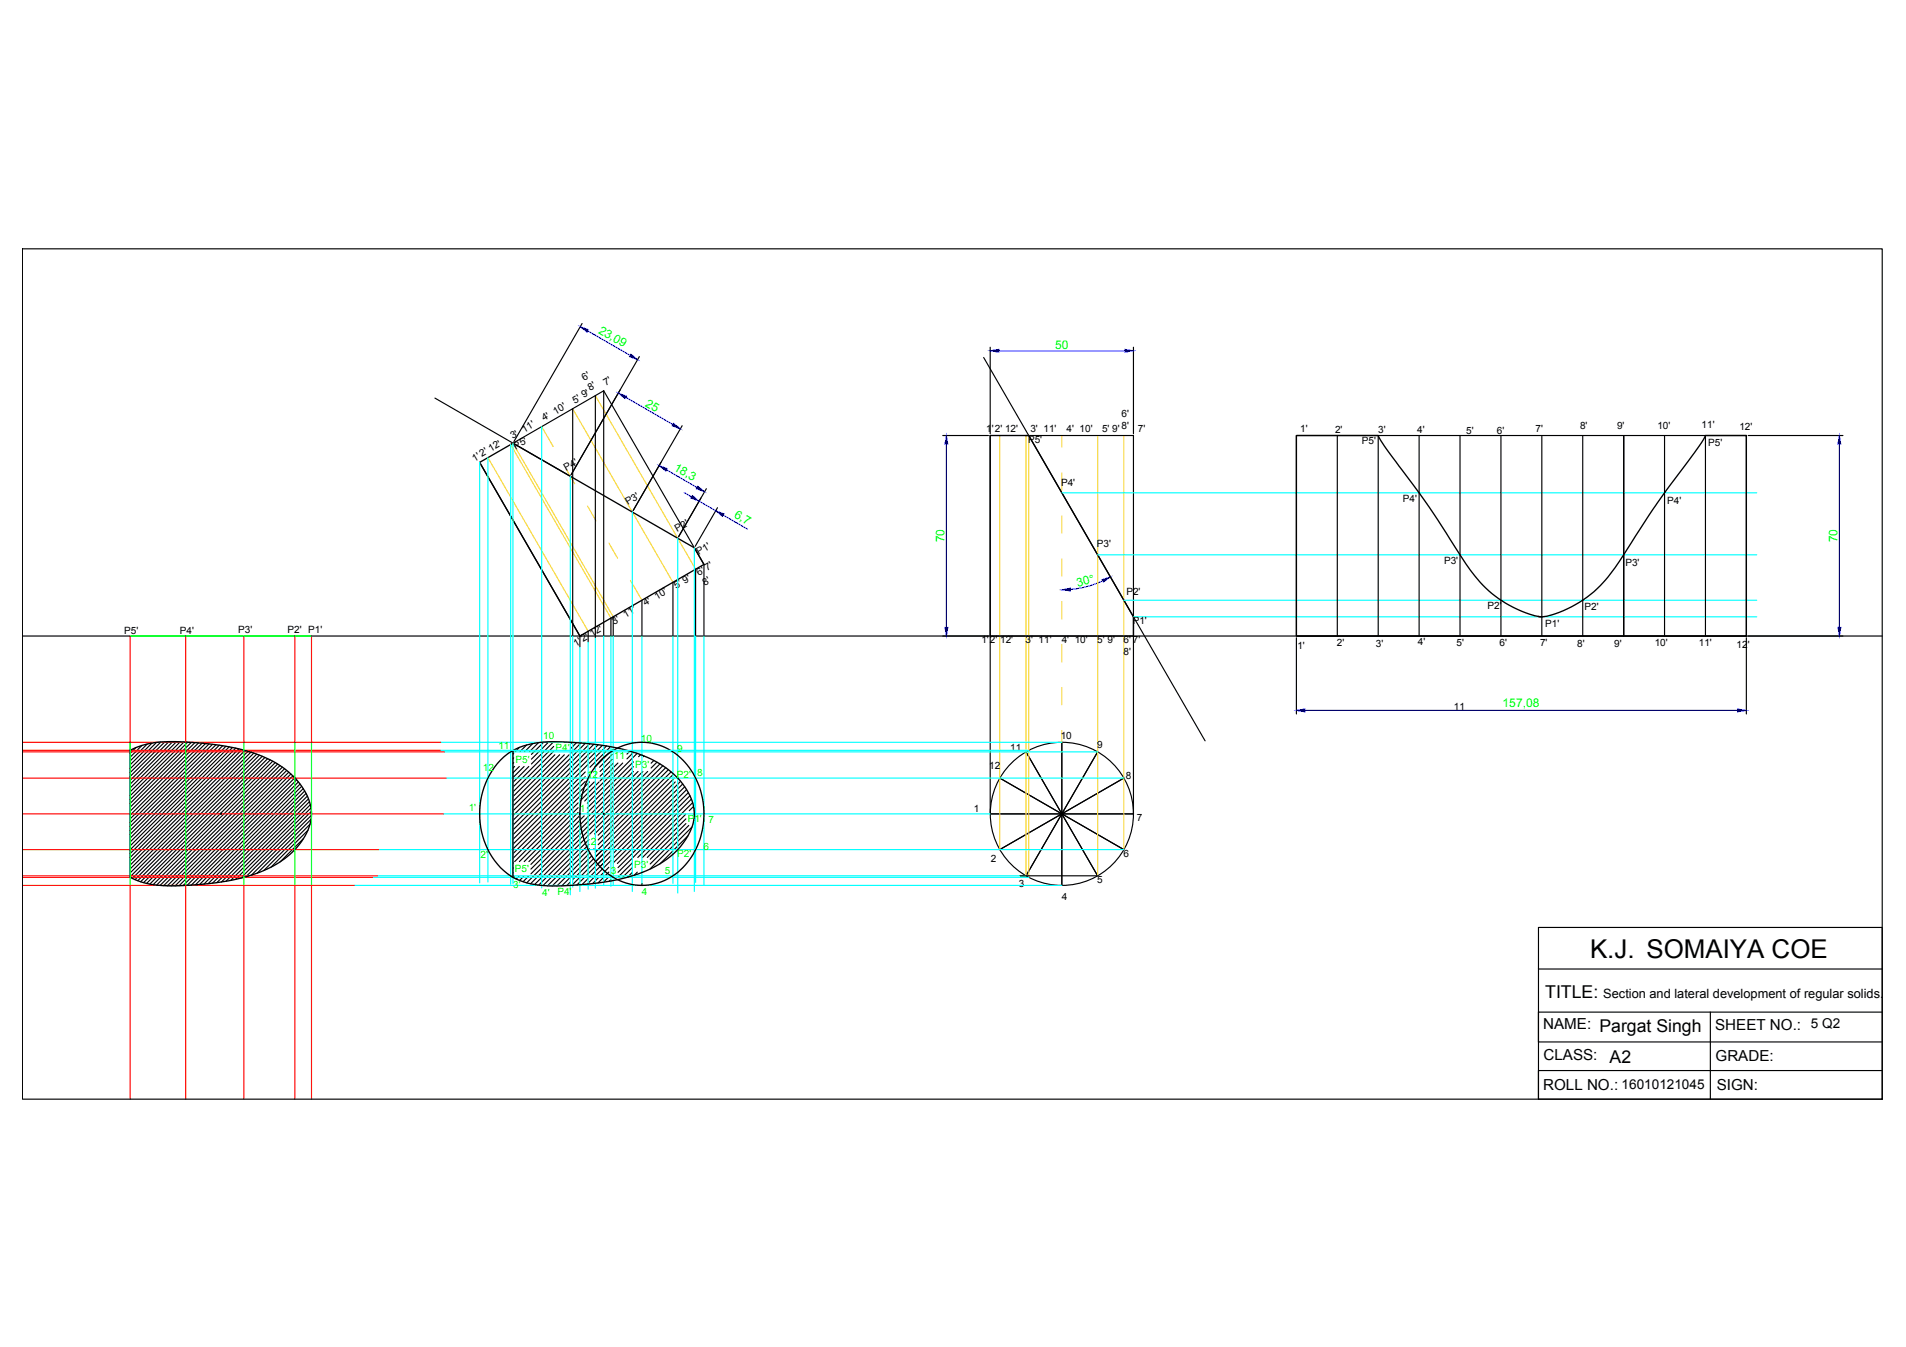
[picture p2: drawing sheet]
<svg xmlns="http://www.w3.org/2000/svg" width="420mm" height="297mm" viewBox="0 0 420 297" stroke-linecap="round" stroke-linejoin="round" font-family="sans-serif">
<!-- layer: 0 -->
<g fill="none" stroke="#000" stroke-width=".25">
<path d="M4.9 54.9h410v187.5h-410zM128.3 71.3l-15 26.1M140.9 78.6l-15 26.1M216.8 78.8l48.8 84.6M218.3 76.6v19.1M249.9 76.6v19.1M95.9 87.8l29.8 17.2M126.2 90.1v50.2M131.2 87.2v53.5M133.1 86.2l22.1 38.3v15.8M133.1 86.2l-20.5 11.8M133.1 86.2v54.1"/>
<path d="M150.4 93.9l-10.8 18.7M207.8 96h10.1M218.3 96v83.5h31.6M226.2 96h23.7v83.5M285.8 96h99.2v44.3h-99.2zM294.8 96v44.3M303.8 96v44.3M312.8 96v44.3M321.8 96v44.3M330.9 96v44.3M339.9 96v44.3M348.9 96v44.3"/>
<path d="M357.9 96v44.3v-44.3M357.9 96v44.3M366.9 96v44.3M375.9 96v44.3M385.4 96h20.9M105.7 102l22.1 38.3v2.4M155.7 107.8l-6.1 10.5M158.2 112l-4.9 8.5M129.7 139.2v2.4M134.7 136.3v4M135.2 136v4.3M141.5 132.4v7.9"/>
<path d="M148.3 128.4v11.9M153.3 125.5v14.8M4.9 140.3h410M285.8 140.6v16.8M385 140.6v16.8M28.7 163.7v2.1M30 164.9l-1.3 1.2M31.3 164.4l-2.6 2.6M32.5 164.1l-3.8 3.7M33.5 163.9l-4.8 4.8M34.5 163.7l-5.8 5.8M35.4 163.6l-6.7 6.8"/>
<path d="M36.4 163.6l-7.7 7.6M37.2 163.5l-8.5 8.6M38.1 163.5l-9.4 9.4M38.9 163.5l-10.2 10.3M39.7 163.6l-11 11M40.6 163.6l-11.9 11.9M41.3 163.7l-12.6 12.6M42.2 163.7l-13.5 13.5M43 163.8l-14.3 14.2M43.8 163.8l-15.1 15.1M44.5 163.9l-15.8 15.8M45.3 164l-16.6 16.6"/>
<path d="M46.1 164l-17.4 17.4M46.8 164.1l-18.1 18.2M47.6 164.2l-18.9 18.9M48.4 164.3l-19.7 19.7M49.1 164.5l-20.4 20.3M49.8 164.6l-21.1 21.1M50.5 164.7l-21.8 21.8M51.3 164.8l-22.6 22.6M52 165l-23.3 23.2M52.6 165.1l-23.9 24M53.3 165.3l-24.6 24.6M54 165.5l-25.3 25.3"/>
<path d="M54.7 165.7l-26 25.9M55.3 165.9l-26.6 26.6M56 166.1l-27.3 27.2M56.6 166.3l-27.4 27.4M57.2 166.5l-27.4 27.5M57.8 166.8l-27.4 27.4M58.4 167l-27.4 27.4M59 167.3l-27.3 27.3M59.6 167.6l-27.3 27.2M60.1 167.9l-27.1 27.1M60.7 168.2l-26.9 26.9M61.2 168.5l-26.7 26.7"/>
<path d="M61.7 168.8l-26.4 26.4M62.2 169.2l-26.1 26.1M62.7 169.5l-25.8 25.9M63.2 169.9l-25.5 25.5M63.7 170.3l-25.1 25.1M64.1 170.7l-24.6 24.6M64.6 171.1l-24.2 24.2M65 171.5l-23.7 23.7M65.4 172l-23.2 23.2M65.8 172.4l-22.7 22.7M66.2 172.9l-22.2 22.2M66.5 173.4l-21.6 21.6"/>
<path d="M66.9 173.9l-21 21M67.2 174.4l-20.4 20.4M67.5 175l-19.7 19.6M67.8 175.5l-19 19M68 176.2l-18.2 18.1M68.2 176.8l-17.3 17.3M68.4 177.4l-16.5 16.5M68.6 178.1l-15.5 15.6M68.7 178.9l-14.3 14.2M68.7 179.8l-13.3 13.2M113.2 166.1l-.1 .1M113.2 167.1l-.1 .2"/>
<path d="M113.2 168.2l-.1 .1M113.4 169l-.3 .4M114.5 169l-1.4 1.4M114.5 164.8l-1 1M115.5 169l-2.4 2.5M116.1 164.3l-1.5 1.5M116.6 169l-3.5 3.5M117.4 164l-1.8 1.8M118.7 163.8l-2 2M119.8 163.7l-2.7 2.7M120.9 163.7l-3.8 3.7M121.9 163.7l-4.8 4.8"/>
<path d="M122.1 164.6l-9 9M122.1 165.7l-9 8.9M122.3 166.4l-9.2 9.3M123.4 166.4l-10.3 10.3M124.4 166.4l-11.3 11.4M125.5 166.4l-12.4 12.4M126.1 163.7l-.4 .4M127.1 163.8l-1.4 1.3M127.5 177l-13 13M127.5 178.1l-11.9 11.9M127.5 179.1l-10.9 10.9M127.7 179.9l-10.7 10.7"/>
<path d="M128.1 163.8l-2.4 2.4M128.8 179.9l-11.8 11.8M129 163.9l-15.9 16M129 170.2l-15.9 16M129 171.3l-15.9 15.9M129 172.3l-15.9 16M129.9 172.4l-16.8 16.9M130 164l-16.9 16.9M130.9 164.1l-17.8 17.9M131 172.4l-17.5 17.6M131.9 164.2l-18.8 18.8M132.1 172.4l-4.2 4.2"/>
<path d="M132.8 164.4l-19.7 19.7M133.7 164.5l-20.6 20.6M134.6 164.7l-4.5 4.5M135 165.3l-3.9 3.9M135 166.4l-2.8 2.8M135 167.4l-2.7 2.7M135.2 168.3l-2.9 2.9M136.2 168.3l-3.9 3.9M137.3 168.3l-8.4 8.3M138.7 165.8l-.5 .5M139.6 167l-10.1 10.1M139.6 168l-10.1 10.2"/>
<path d="M139.6 169.1l-10.1 10.1M139.6 170.1l-22.6 22.6M139.7 165.9l-1.5 1.5M140.4 166.1l-.7 .8M140.7 170.1l-24.6 24.6M141.2 166.4l-.4 .5M141.7 170.1l-24.7 24.8M142 166.7l-.2 .2M142.8 170.1l-25 25M144.2 167.7l-.7 .6M144.8 168.1l-1.3 1.3M145.5 168.5l-15.5 15.4"/>
<path d="M146.1 168.9l-15 15M146.8 169.3l-14.9 14.9M147.3 169.7l-15.4 15.5M147.9 170.2l-16 16.1M148.3 170.8l-17.1 17.1M148.7 171.6l-17.5 17.4M148.9 172.4l-20.8 20.7M149.9 172.4l-14.9 15M150.5 172.9l-15.3 15.3M150.9 173.5l-15.7 15.7M151.2 179.5l-9.6 9.6M151.3 174.1l-16.1 16.2"/>
<path d="M151.8 174.8l-15.7 15.6M152.1 175.5l-15.9 15.8M152.4 176.2l-12.9 12.9M152.7 177l-12.1 12.1M152.9 177.8l-1 1M153 178.7v.1M220.4 171.6l27.3 15.8M226.2 165.8l15.8 27.3h-17.1M234.1 163.7v31.5M242 165.8l-15.8 27.3M247.7 171.6l-27.3 15.8M35.3 195.2h.1"/>
<path d="M66.9 184.9l-5.1 5.2M67.9 183.1l-8.2 8.1M68.3 181.8l-10.2 10.2M68.6 180.7l-11.9 11.8M113.1 190.3v.1M113.1 191.4h.1M113.1 192.4v.1M113.4 193.2l-.3 .3M114.4 193.2l-.6 .6M115.5 193.2l-1 1M116.5 193.2l-1.2 1.2M125.7 194.5l-.8 .8"/>
<path d="M127.8 193.4l-1.6 1.6M128.8 193.5l-1.7 1.7M129.7 187.4l-8 8M129.8 184.1l-11 11.1M129.8 185.2l-10.1 10.1M129.8 186.2l-9.1 9.2M129.9 187.2l-.2 .2M130.1 188.1l-7.3 7.3M130.4 188.8l-6.6 6.6M130.9 189.4l-4.7 4.6M131 187.2l-.2 .2M131.2 193.2l-1.8 1.8"/>
<path d="M132 193.5l-1.4 1.4M133.1 193.5l-1.3 1.2M134.1 193.5l-1.1 1M134.2 191.2l-1.9 1.9M134.2 192.3l-.8 .8M134.7 188.7l-6.4 6.4M134.7 187.7l-5.5 5.4M134.7 189.8l-3.4 3.3M134.7 194l-.4 .3M139.4 191.3l-2.1 2.2M139.4 192.3l-1.1 1.1M139.4 189.2l-3.2 3.2"/>
<path d="M139.4 190.3l-3.2 3.1M140.5 192.3l-.7 .7M141.5 194.9v.3M141.5 192.3l-.1 .2M148.3 187.6l-2.8 2.9M151.2 180.6l-8.5 8.5M151.2 181.6l-7.9 7.9M151.7 184.3l-3.1 3.1M151.8 182l-8.5 8.5M152.5 182.4l-9.2 9.2M339.1 204.5h75.8v37.9h-75.8zM339.1 213.7h75.8"/>
<path d="M377 223.2v19.2M414.9 236.1h-75.8v6.3M414.9 223.2h-75.8v6.6h75.8"/>
<circle cx="234.1" cy="179.5" r="15.8"/>
</g>
<path d="M129.6 73l9.3 5.4M220.2 77.4h27.8M138 87.6l10.3 6M208.6 97.9v40.5M405.5 97.9v40.5M146.9 103.6l6.8 3.9M150.8 108.6l1.7 1M154.1 110.5l3.7 2.1M159.4 113.6l5.3 3.1M243.1 128.1a21.4 21.4 0 0 1-7.1 1.9M287.7 156.7h95.4" fill="none" stroke="#00f" stroke-width=".25"/>
<g fill="#00f" stroke="#00f" stroke-width=".22">
<path d="M234.1 130.1l1.9-.4v.6z"/>
<path d="M243 127.8l1.8-.6-1.6 1.2z"/>
<path d="M285.8 156.7l1.9-.4v.7z"/>
<path d="M383.1 156.3l1.9 .4-1.9 .3z"/>
<path d="M127.9 72l1.8 .7-.3 .5z"/>
<path d="M139.1 78.1l1.5 1.2-1.8-.7z"/>
<path d="M136.3 86.7l1.8 .7-.3 .5z"/>
<path d="M148.5 93.4l1.5 1.2-1.8-.7z"/>
<path d="M145.3 102.7l1.8 .6-.3 .6z"/>
<path d="M153.8 107.2l1.5 1.2-1.8-.6z"/>
<path d="M152.6 109.3l1.5 1.2-1.8-.7z"/>
<path d="M157.8 112.6l1.8 .7-.3 .6z"/>
<path d="M208.6 96l.3 1.9h-.6z"/>
<path d="M208.3 138.4h.6l-.3 1.9z"/>
<path d="M218.3 77.4l1.9-.4v.7z"/>
<path d="M248 77l1.9 .4-1.9 .3z"/>
<path d="M405.5 96l.3 1.9h-.6z"/>
<path d="M405.2 138.4h.6l-.3 1.9z"/>
</g>
<g fill="none" stroke="#f8d731" stroke-width=".25">
<path d="M112.6 98l22.1 38.3M113.1 97.7l22.1 38.3M119.4 94.1l2.5 4.4M126.2 90.1l22.1 38.3M131.2 87.2l22.1 38.3M220.4 96v91.4M226.2 96v97.1M226.8 96v97.5M234.1 96v2.6M242 96v97.1M247.7 96v91.4M107.6 100.9l22.1 38.3"/>
<path d="M124.8 103.4l1.9 3.3M129.5 111.6l1.9 3.3M134.2 119.8l1.9 3.3M234.1 104.3v3.8M234.1 113.8v3.7M139 128l2.5 4.4M234.1 123.2v3.8M234.1 132.7v3.8M234.1 142.2v3.8M234.1 151.6v3.8M234.1 161.1v2.6"/>
</g>
<path d="M218.3 96h8.5l23.1 40v4.3h-31.6zM105.7 102l7.4-4.3 40 23.1 2.1 3.7-27.4 15.8zM339.1 135.9l.6 .1a23 23 0 0 0 13.6-7.4 62 62 0 0 0 7.3-10.4l4.9-7.5 8.1-10.9 1.5-2.3 .8-1.5h9.1v44.3h-99.2v-44.3h18l1.8 3 7.8 10.5 4.5 6.7a102.3 102.3 0 0 0 8.3 12.2 24.2 24.2 0 0 0 13.7 7.6M28.7 165.5a20.4 20.4 0 0 1 11.5-1.9 49.6 49.6 0 0 1 19.3 4 16.2 16.2 0 0 1 9 10.4 11.4 11.4 0 0 1-4.1 10 24.8 24.8 0 0 1-12.5 5.9 58.1 58.1 0 0 1-19 1l-2.2-.6-2-.9zM110.3 167.6a14 14 0 0 1 9.9-4 58.7 58.7 0 0 1 21.5 3 17.7 17.7 0 0 1 11 10.4 9.7 9.7 0 0 1-2.1 8.9 23.1 23.1 0 0 1-13.6 7.9 64.5 64.5 0 0 1-18.7 1.3 13.9 13.9 0 0 1-11.9-10.7 17.5 17.5 0 0 1 3.9-16.8zM113.1 165.5v28M133 167.1a12.5 12.5 0 0 1 19.4 2.8 17.3 17.3 0 0 1-3.5 22.8 12.5 12.5 0 0 1-18.3-3.7 17.6 17.6 0 0 1 2.4-21.9z" fill="none" stroke="#000" stroke-width=".3"/>
<g fill="none" stroke="#0ff" stroke-width=".25">
<path d="M112.6 98v97M113.1 97.7v97.2M119.4 94.1v101.7M105.7 102v92.7M107.6 100.9v93.6M125.7 105v92.3M139.4 112.9v83.7M149.4 118.7v78.2M234.1 108.7h153.2M153.1 120.8v75.8M242 122.4h145.3M247.7 132.4h139.6"/>
<path d="M249.9 136h137.4M126.2 140.3v55.3M127.8 142.7v53.9M129.7 141.6v54.5M131.2 140.7v55.2M133.1 140.3v54.9M134.7 140.3v55.2M135.2 140.3v54.8M141.5 140.3v54.6M148.3 140.3v54.5M153.3 140.3v54.3M155.2 140.3v54.9"/>
<path d="M97.1 165.5h129.7M97.1 163.7h137M97.8 179.5h120.5M98 165.8h144M98.3 171.6h149.4M78.1 195.2h156M82.1 193.5h144.7M83.2 193.1h143M83.5 187.4h164.2"/>
</g>
<g fill="#000" stroke="#000" stroke-width=".22">
<circle cx="48.7" cy="179.4" r=".12"/>
<circle cx="133.1" cy="179.5" r=".12"/>
</g>
<g fill="none" stroke="#f00" stroke-width=".25">
<path d="M28.7 140.3v23.4M40.9 140.3v23.4M53.8 140.3v23.4M65 140.3v23.4M68.7 140.3v23.4M4.9 163.7h92.2M4.9 165.5h92.2M4.9 165.8h93.1M4.9 171.6h93.4M4.9 179.5h92.9M4.9 187.4h78.6M4.9 193.1h78.3"/>
<path d="M4.9 193.5h77.2M4.9 195.2h73.2M28.7 195.2v47.2M40.9 195.2v47.2M53.8 195.2v47.2M65 195.2v47.2M68.7 195.2v47.2"/>
</g>
<path d="M28.7 140.3h40M28.7 163.7v31.5M40.9 163.7v31.5M53.8 163.7v31.5M65 163.7v31.5M68.7 163.7v31.5" fill="none" stroke="#0f0" stroke-width=".25"/>
<text font-size="5.7" x="350.5" y="211.3">K.J. SOMAIYA COE</text>
<g font-size="3.9">
<text x="340.6" y="220">TITLE:</text>
<text x="352.6" y="227.5">Pargat Singh</text>
<text x="354.8" y="234.4">A2</text>
</g>
<g font-size="3.3">
<text x="340.2" y="227">NAME:</text>
<text x="378.1" y="227.1">SHEET NO.:</text>
<text x="340.3" y="233.7">CLASS:</text>
<text x="378.2" y="234">GRADE:</text>
<text x="340.2" y="240.4">ROLL NO.: 16010121045</text>
<text x="378.4" y="240.4">SIGN:</text>
</g>
<text font-size="3" x="399.2" y="226.7">5 Q2</text>
<text font-size="2.8" x="353.4" y="220">Section and lateral development of regular solids.</text>
<g font-size="2.6" fill="#0f0">
<text x="131.8" y="73.4" transform="rotate(30 131.8 73.4)">23,09</text>
<text x="232.6" y="76.9">50</text>
<text x="142.1" y="89.5" transform="rotate(30 142.1 89.5)">25</text>
<text x="148.4" y="103.6" transform="rotate(30 148.4 103.6)">18,3</text>
<text x="161.7" y="114" transform="rotate(30 161.7 114)">6,7</text>
<text x="208.2" y="119.6" transform="rotate(-90 208.2 119.6)">70</text>
<text x="405.1" y="119.6" transform="rotate(-90 405.1 119.6)">70</text>
<text x="237.6" y="129.4" transform="rotate(-15 237.6 129.4)">30°</text>
<text x="331.2" y="155.9">157,08</text>
</g>
<g font-size="2.2">
<text x="128.8" y="84" transform="rotate(-30 128.8 84)">6'</text>
<text x="126.7" y="89" transform="rotate(-30 126.7 89)">5' 9'</text>
<text x="130.1" y="86.3" transform="rotate(-30 130.1 86.3)">8'</text>
<text x="133.5" y="85.1" transform="rotate(-30 133.5 85.1)">7'</text>
<text x="119.9" y="92.9" transform="rotate(-30 119.9 92.9)">4' 10'</text>
<text x="217.4" y="95.3">1'2' 12'</text>
<text x="227.1" y="95.3">3' 11'</text>
<text x="235.1" y="95.3">4' 10'</text>
<text x="242.9" y="95.3">5' 9'</text>
<text x="247.2" y="94.6">8'</text>
<text x="247.3" y="92">6'</text>
<text x="250.8" y="95.3">7'</text>
<text x="286.6" y="95.2">1'</text>
<text x="294.3" y="95.5">2'</text>
<text x="303.8" y="95.5">3'</text>
<text x="312.4" y="95.4">4'</text>
<text x="323.2" y="95.7">5'</text>
<text x="330" y="95.7">6'</text>
<text x="338.5" y="95.3">7'</text>
<text x="348.3" y="94.7">8'</text>
<text x="356.5" y="94.7">9'</text>
<text x="365.4" y="94.5">10'</text>
<text x="375.1" y="94.4">11'</text>
<text x="383.4" y="94.9">12'</text>
<text x="104.6" y="101.8" transform="rotate(-30 104.6 101.8)">1'2' 12'</text>
<text x="113" y="96.9" transform="rotate(-30 113 96.9)">3' 11'</text>
<text x="113.7" y="99.2" transform="rotate(-30 113.7 99.2)">P5'</text>
<text x="226.6" y="97.6">P5'</text>
<text x="300.2" y="97.9">P5'</text>
<text x="376.6" y="98.2">P5'</text>
<text x="124.8" y="103.8" transform="rotate(-30 124.8 103.8)">P4'</text>
<text x="233.9" y="107.2">P4'</text>
<text x="138.4" y="111.5" transform="rotate(-30 138.4 111.5)">P3'</text>
<text x="309.3" y="110.7">P4'</text>
<text x="367.5" y="111.1">P4'</text>
<text x="149.3" y="117.4" transform="rotate(-30 149.3 117.4)">P2'</text>
<text x="154.1" y="122.4" transform="rotate(-30 154.1 122.4)">P1'</text>
<text x="241.8" y="120.6">P3'</text>
<text x="318.3" y="124.3">P3'</text>
<text x="358.3" y="124.8">P3'</text>
<text x="149" y="129.8" transform="rotate(-30 149 129.8)">5' 9'</text>
<text x="154.1" y="126.9" transform="rotate(-30 154.1 126.9)">6' 7'</text>
<text x="155.4" y="129.2" transform="rotate(-30 155.4 129.2)">8'</text>
<text x="248.3" y="131.1">P2'</text>
<text x="135.4" y="137.7" transform="rotate(-30 135.4 137.7)">3' 11'</text>
<text x="142.3" y="133.7" transform="rotate(-30 142.3 133.7)">4' 10'</text>
<text x="249.7" y="137.6">P1'</text>
<text x="327.9" y="134.4">P2'</text>
<text x="349.3" y="134.6">P2'</text>
<text x="27.4" y="139.8">P5'</text>
<text x="39.7" y="139.9">P4'</text>
<text x="52.5" y="139.6">P3'</text>
<text x="63.4" y="139.6">P2' P1'</text>
<text x="126.9" y="142.6" transform="rotate(-30 126.9 142.6)">1'2' 12'</text>
<text x="216.3" y="141.8">1'2' 12'</text>
<text x="226.1" y="141.8">3' 11'</text>
<text x="234" y="141.8">4' 10'</text>
<text x="241.9" y="141.8">5' 9'</text>
<text x="247.7" y="141.8">6' 7'</text>
<text x="286" y="143.1">1'</text>
<text x="294.7" y="142.5">2'</text>
<text x="303.3" y="142.7">3'</text>
<text x="312.6" y="142.1">4'</text>
<text x="321.1" y="142.4">5'</text>
<text x="330.5" y="142.4">6'</text>
<text x="339.5" y="142.4">7'</text>
<text x="340.6" y="138.2">P1'</text>
<text x="347.7" y="142.6">8'</text>
<text x="355.8" y="142.6">9'</text>
<text x="364.8" y="142.5">10'</text>
<text x="374.5" y="142.4">11'</text>
<text x="382.8" y="142.8">12'</text>
<text x="247.7" y="144.5">8'</text>
<text x="320.5" y="156.5">11</text>
<text x="222.7" y="165.5">11</text>
<text x="233.8" y="162.9">10</text>
<text x="241.9" y="165">9</text>
<text x="218" y="169.5">12</text>
<text x="248.2" y="171.8">8</text>
<text x="214.7" y="179.1">1</text>
<text x="250.6" y="181.1">7</text>
<text x="218.4" y="190.1">2</text>
<text x="247.7" y="188.9">6</text>
<text x="224.6" y="195.6">3</text>
<text x="241.9" y="194.7">5</text>
<text x="234" y="198.4">4</text>
</g>
<g font-size="2.2" fill="#0f0">
<text x="109.9" y="165.2">11</text>
<text x="119.7" y="162.9">10</text>
<text x="122.5" y="165.6">P4'</text>
<text x="135.3" y="167.4">11</text>
<text x="141.3" y="163.6">10</text>
<text x="149.3" y="165.8">9</text>
<text x="106.5" y="170">12</text>
<text x="113.6" y="168.2">P5'</text>
<text x="129.4" y="171.6">12</text>
<text x="140" y="169.3">P3'</text>
<text x="149.2" y="171.6">P2'</text>
<text x="153.7" y="171.2">8</text>
<text x="103.3" y="178.8">1'</text>
<text x="127.8" y="179">1</text>
<text x="151.6" y="181.2">P1'</text>
<text x="156.2" y="181.6">7</text>
<text x="105.9" y="189.1">2'</text>
<text x="130.2" y="186.3">2</text>
<text x="139.8" y="191.5">P3'</text>
<text x="149.3" y="189">P2'</text>
<text x="155.1" y="187.3">6</text>
<text x="113.1" y="195.9">3'</text>
<text x="113.5" y="192.4">P5'</text>
<text x="119.5" y="197.5">4'</text>
<text x="122.9" y="197.3">P4'</text>
<text x="134.6" y="192.8">3</text>
<text x="141.5" y="197.4">4</text>
<text x="146.5" y="192.7">5</text>
</g>
</svg>
